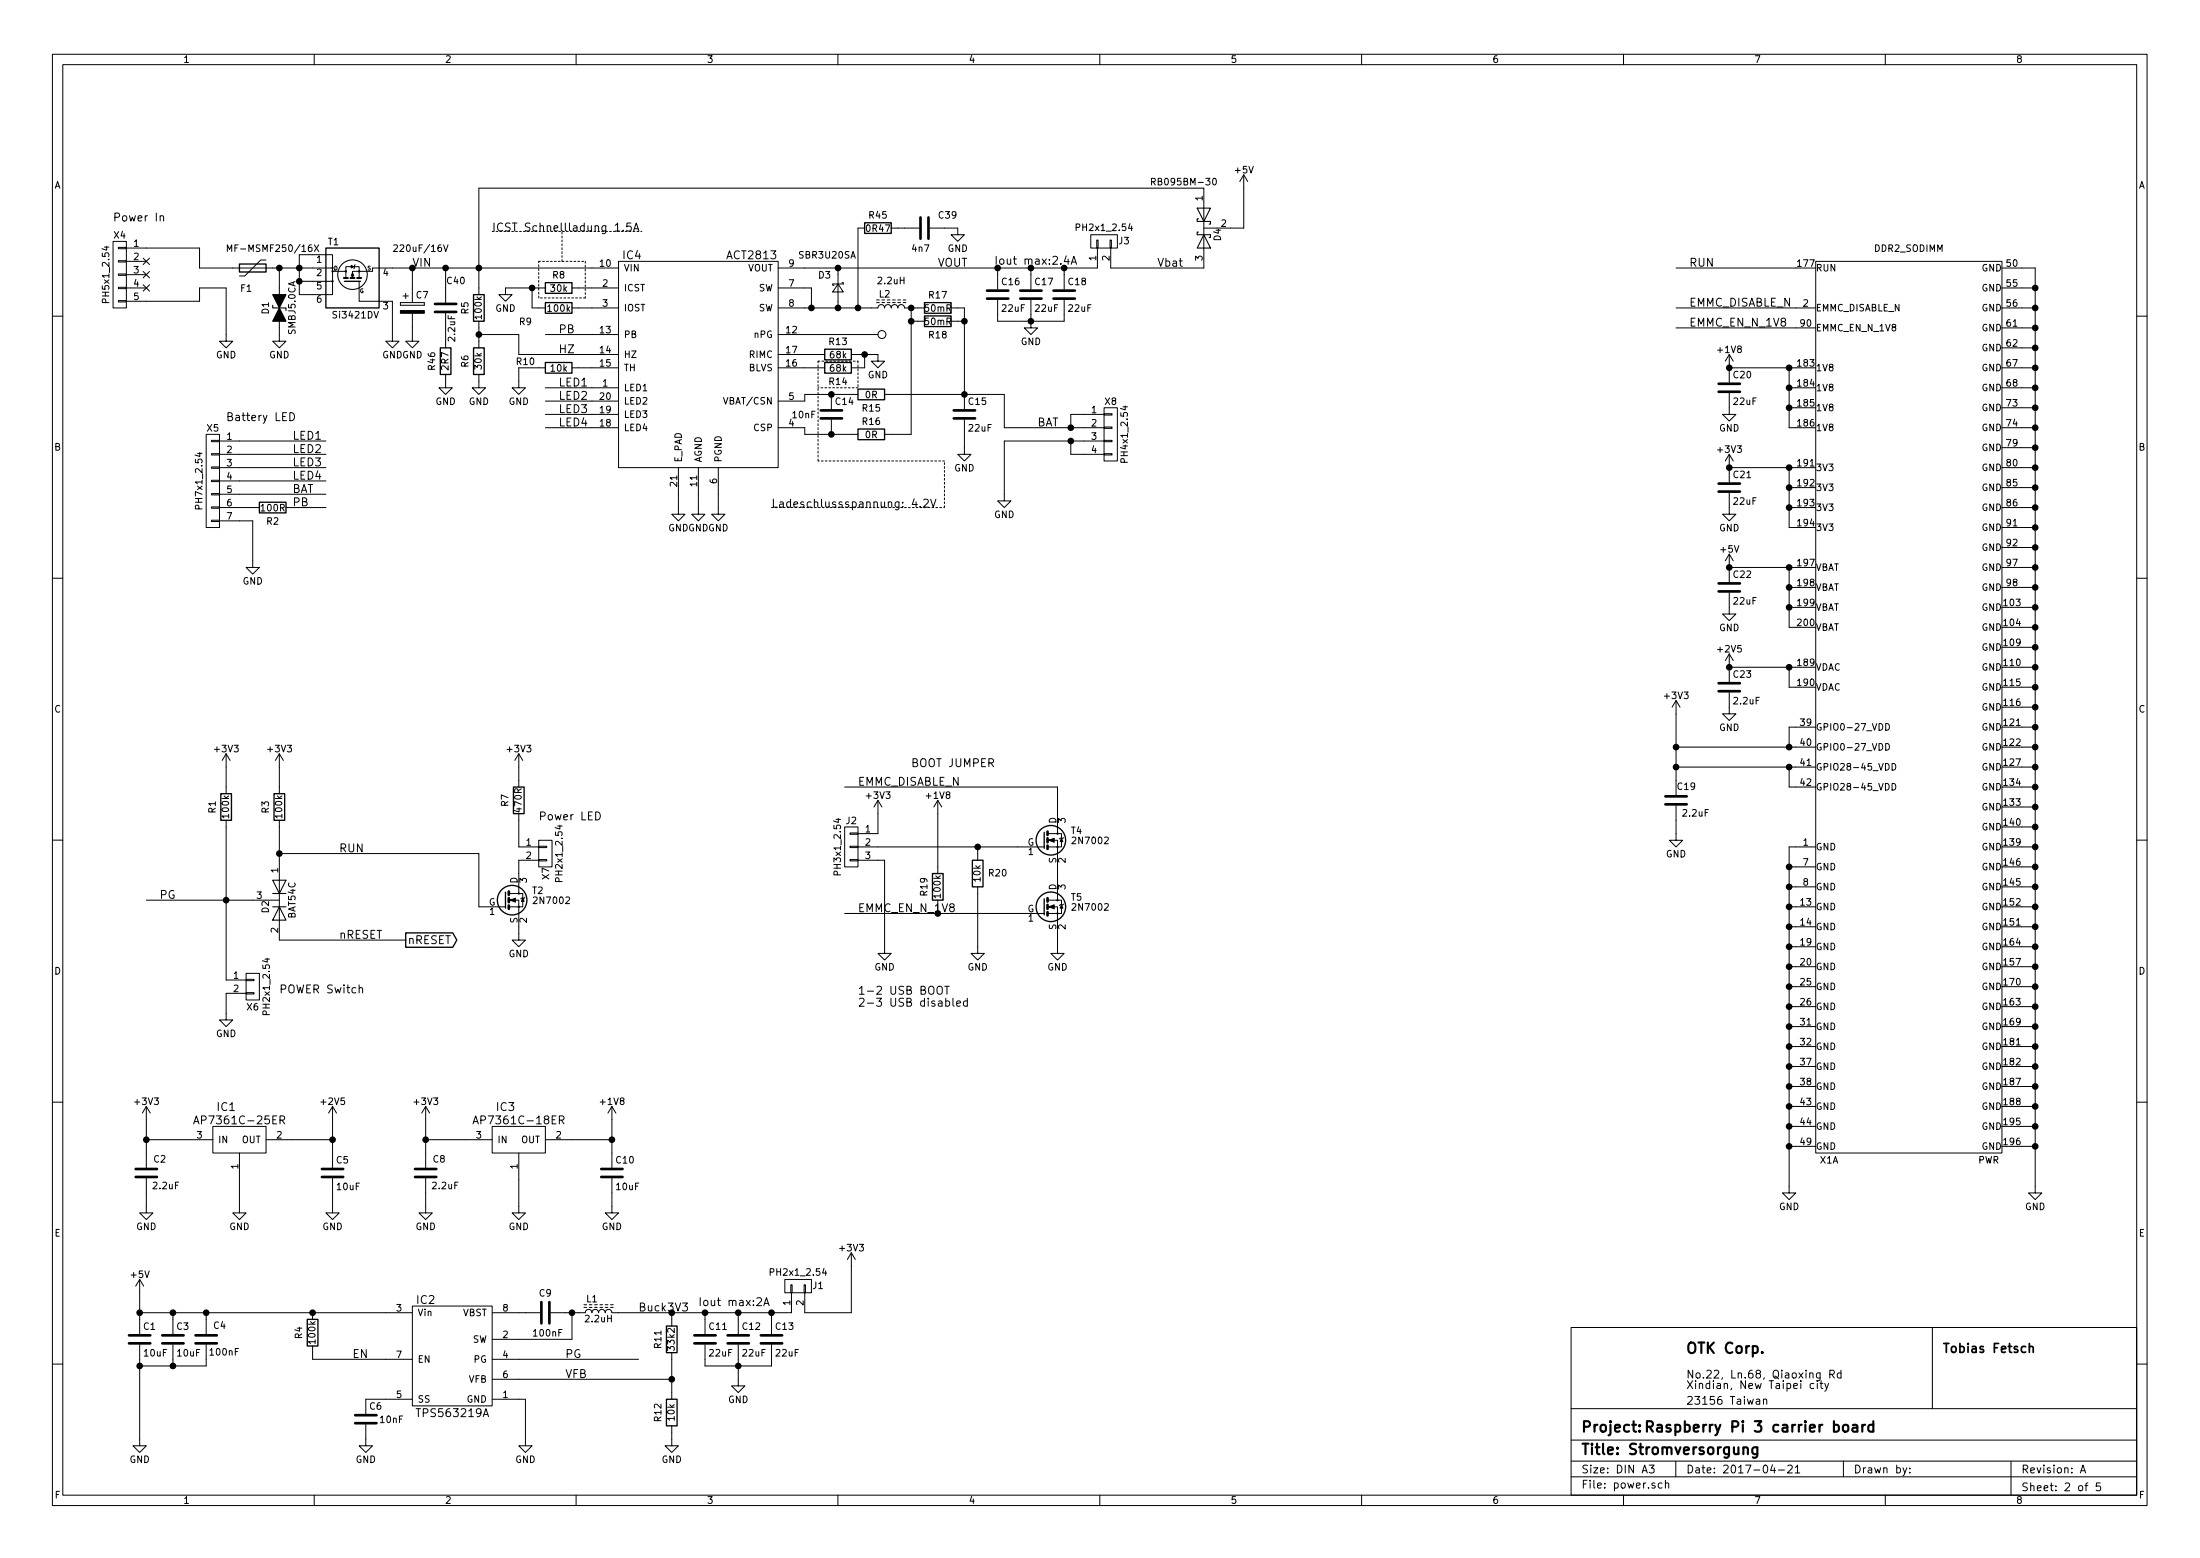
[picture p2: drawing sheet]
<svg xmlns="http://www.w3.org/2000/svg" width="297mm" height="210mm" viewBox="0 0 297 210" stroke-linecap="round" stroke-linejoin="round" font-family="sans-serif">
<g fill="none" stroke="#000" stroke-width=".14">
<path d="M7.1 7.3h282.8v195.9h-282.8zM8.5 8.7h280v193.1h-280zM42.4 7.3v1.4M77.8 7.3v1.4M113.1 7.3v1.4M148.5 7.3v1.4M183.8 7.3v1.4M219.2 7.3v1.4M254.5 7.3v1.4M14.4 33.2v.6l-.6-.2M15.3 32.6h1.8v9h-1.8zM16 38.8h1.1v.2h-1.1z"/>
<path d="M16 37h1.1v.2h-1.1zM16 35.2h1.1v.2h-1.1zM16 33.4h1.1v.2h-1.1zM17.1 33.5h9.8v2.7h18M17.1 38.9h2.7M17.1 35.3h2.7M17.1 37.1h2.7M19.3 34.8l.9 .9M19.3 36.6l.9 .9M19.3 38.4l.9 .9M20.2 34.8l-.9 .9M20.2 36.6l-.9 .9"/>
<path d="M20.2 38.4l-.9 .9M21.6 29.2h.1a.25 .25 0 0 1 .4 .1v.5M21.6 29.1v.7M30.7 33.9v-.9l.3 .7 .3-.7v.9M35.9 35.1h-.7l-2.2 2.1h-.7M37.7 36.2v9.8h.9l-.9 .9-.9-.9h.9M40.4 34.4v5.4h4.5v-5.4h-2.7M40.4 38h4.5M42.4 33l.6 .9M43 33l-.6 .9M44.9 36.6h1.8M46.7 37.5v-1.5h1.8v1.5"/>
<path d="M48 35.7l-.2 .6M48.5 38v2.7h4.5v5.3h.9l-.9 .9-.9-.9h.9M50.3 36.6h-2.7v.9M50.3 36.2h33.2M53.2 33.1l.3-.1 .2 .3-.6 .6h.6M54.4 39.9h.7M54.8 39.6v.7M55.7 36.2v4.6M59.9 33l.3 .9 .3-.9M60.2 36.2v4.6M71.8 38.9v2.7h1.8M73.6 38.9h-5.4v.9h.9l-.9 .9-.8-.9h.8"/>
<path d="M77.2 38.9h6.3M83.5 35.3h21.6v27.8h-21.6zM84.1 31.1v.1M85.2 30.1h-.5l-.1 .5 .2-.1 .3 .1 .1 .1v.3l-.2 .2-.4-.1M85.5 31.2l.4-1.1 .4 1.1M85.6 30.9h.6M105.1 38.9h4.5v2.7M113.1 38.3l.8 1.1h-1.5zM113.1 36.2v5.4M113.7 38.1h.2v.2h-1.5v.2h.2M116.7 30.8h-.9v10.8M120.3 30.8h3.8"/>
<path d="M125.5 30.8h3.8v.9h.9l-.9 .9-.9-.9h.9M134.7 36.2v2.8M139.2 36.2v2.8M143.7 36.2v2.8M144 34.5l-.3 .8h.7M144.2 34.9v.8M144.6 35.7l.4-1.1 .4 1.1M144.7 35.4h.5M147.3 31.7h3.6v1.8h-3.6zM148.1 32.4h.2v1.1h-.2zM148.2 33.5v2.7h-43.1M149.9 32.4h.2v1.1h-.2z"/>
<path d="M150 33.5v2.7h12.5v-10.8h-97.8v14.4M152.6 30.2l-.2 .6h.5M155.5 24.5h.4v-.4h-.4v.9M161.6 28.1h1.8l-.9 1.8zM161.8 29.5h-.2v.4h1.8v.3h-.1M161.8 31.3h-.2v.4h1.8v.3h-.1M162.5 31.7l.9 1.8h-1.8zM163.8 24.1h.1a.48 .48 0 0 1 .3 .4 .48 .48 0 0 1-.3 .5l-.2-.4zM167.9 23.6v7.2h-5.4M167.9 23.6l-.5 .9M167.9 23.6l.6 .9M226.3 36.2h18.9"/>
<path d="M245.2 35.3h25.1v120.3h-25.1zM270.3 36.2h4.5v124.8h.9l-.9 .9-.9-.9h.9M270.3 38.9h4.5M7.1 42.7h1.4M16 40.6h1.1v.1h-1.1zM17.1 40.7h9.8v-1.8h3.6v7.1h.9l-.9 .9-.9-.9h.9M27.8 58.6h1.8v12.6h-1.8zM28.6 59.4h1v.2h-1zM29.6 59.5h14.4M36.8 41.2v.4h1.8v.3M39.1 55.7a.55 .55 0 0 1 .7 .5 .55 .55 0 0 1-.7 .6zM54.1 40.8v.4z"/>
<path d="M54.1 41.2h3.2zM54.1 40.8h3.2zM55.7 42.3v3.7h.9l-.9 .9-.9-.9h.9M57.3 40.8v.4zM60.2 50.5v1.8h.9l-.9 .9-.9-.9h.9M60.2 42.3v2M60.2 46v.9M64.7 50.5v1.8h.9l-.9 .9-.9-.9h.9M64.7 45.1h5.3v2.7h13.5M64.7 43.4v3.5M73.6 49.6h-3.6v2.7h.9l-.9 .9-.9-.9h.9M73.6 57.7h9.9"/>
<path d="M73.6 52.3h9.9M73.6 54.1h9.9M73.6 45.1h9.9M73.6 55.9h9.9M77.2 41.6h6.3M77.2 49.6h6.3M105.1 41.6h13.4a.45 .45 0 0 1 .5-.5 .45 .45 0 0 1 .4 .5 .45 .45 0 0 1 .5-.5 .45 .45 0 0 1 .4 .5 .45 .45 0 0 1 .5-.5 .45 .45 0 0 1 .4 .5 .45 .45 0 0 1 .5-.5 .45 .45 0 0 1 .4 .5h2.7M105.1 57.7h3.6v.9h7.1M105.1 49.6h6.3M105.1 45.1h13.4M105.1 47.8h6.3M112.3 53.2v2"/>
<path d="M112.3 56.6v2M114.9 47.8h3.6v.9h.9l-.9 .9-.9-.9h.9M115.8 53.2h-7.1v.9h-3.6M116.7 47.8v1.8h-1.8M118.4 40.8h.3M118.4 40.5h.3M119.1 40.8h.3M119.4 53.2h16.2v4.5h13.5M119.8 40.8h.4M120.5 40.8h.4M120.5 40.5h.4M121.2 40.8h.4"/>
<path d="M121.2 40.5h.4M121.9 40.8h.4M121.9 40.5h.4M123 43.4h1.8M123 41.6v17h-3.6M128.4 41.6h1.8v13.6M128.4 43.4h1.8M130.2 56.6v4.7h.9l-.9 .9-.9-.9h.9M134.7 40.5v2.9h9v-2.9M139.2 40.5v3.8h.9l-.9 .8-.9-.8h.9M144.6 59.5v1.8h4.5M149.1 59.4h1v.2h-1z"/>
<path d="M149.1 57.6h1v.2h-1zM149.1 55.8h1v.2h-1zM149.1 55h1.8v7.2h-1.8zM149.1 59.5h-13.5v8.1h.9l-.9 .9-.9-.9h.9M149.1 55.9h-4.5v1.8M151.9 54.8v.5l-.6-.2M226.3 41.6h18.9M226.3 44.3h18.9M233.5 53.1v2.8h.9l-.9 .9-.9-.9h.9M233.5 49.6h11.7M233.5 47.8v3.8M233.5 47.8l-.6 .9"/>
<path d="M233.5 47.8l.5 .9M241.6 55h3.6M241.6 49.6v8.1h3.6M241.6 52.3h3.6M270.3 41.6h4.5M270.3 44.3h4.5M270.3 46.9h4.5M270.3 55h4.5M270.3 57.7h4.5M270.3 49.6h4.5M270.3 52.3h4.5M288.5 42.7h1.4"/>
<path d="M7.1 78h1.4M27 61.1v.5l-.7-.2M28.6 70.2h1v.2h-1zM28.6 68.4h1v.2h-1zM28.6 66.6h1v.2h-1zM28.6 64.8h1v.2h-1zM28.6 63h1v.2h-1zM28.6 61.2h1v.2h-1zM29.6 70.3h4.5v6.3h.9l-.9 .9-.9-.9h.9M29.6 63.1h14.4M29.6 68.5h5.4M29.6 61.3h14.4"/>
<path d="M29.6 64.9h14.4M29.6 66.7h14.4M38.6 68.5h5.4M91.6 63.1v6.3h.9l-.9 .9-.9-.9h.9M94.3 63.1v6.3h.9l-.9 .9-.9-.9h.9M97 63.1v6.3h.9l-.9 .9-.9-.9h.9M123.4 67.3l-.2 .8h.7M123.7 67.7v.7M124.2 68.3v.1M124.7 67.5l.4-.1 .2 .1v.2l-.6 .7h.6M125.6 67.4l.4 1 .4-1M149.1 61.2h1v.2h-1z"/>
<path d="M233.5 66.5v2.9h.9l-.9 .9-.9-.9h.9M233.5 80v2.9h.9l-.9 .9-.9-.9h.9M233.5 63.1h11.7M233.5 76.6h11.7M233.5 61.3v3.8M233.5 74.8v3.8M233.5 61.3l-.6 .9M233.5 61.3l.5 .9M233.5 74.8l-.6 .9M233.5 74.8l.5 .9M241.6 63.1v8.1h3.6M241.6 65.8h3.6"/>
<path d="M241.6 68.5h3.6M241.6 79.3h3.6M241.6 76.6v8.1h3.6M270.3 63.1h4.5M270.3 71.2h4.5M270.3 73.9h4.5M270.3 65.8h4.5M270.3 68.5h4.5M270.3 76.6h4.5M270.3 79.3h4.5M270.3 60.4h4.5M288.5 78h1.4"/>
<path d="M226.3 94.5l-.5 .9M226.3 94.5v12.8M226.3 94.5l.5 .9M233.5 93.5v2.8h.9l-.9 .9-.9-.9h.9M233.5 90h11.7M233.5 88.3l-.6 .9M233.5 88.3v3.7M233.5 88.3l.5 .9M241.6 90v2.7h3.6M241.6 82h3.6M245.2 98.1h-3.6v2.7M254.6 97.6a.45 .45 0 0 1 .5 .5 .45 .45 0 0 1-.5 .4z"/>
<path d="M270.3 98.1h4.5M270.3 84.7h4.5M270.3 90h4.5M270.3 92.7h4.5M270.3 82h4.5M270.3 95.4h4.5M270.3 87.4h4.5M7.1 113.4h1.4M30.5 110.7v21.6h2.7M30.5 101.7v5.4M30.5 101.7l-.5 .9M30.5 101.7l.6 .9"/>
<path d="M36.8 118.8h1.8l-.9 1.8zM37.7 115.2h27v7.2h3.5M37.7 101.7v5.4M37.7 110.7v16.2h17.1M37.7 101.7l-.5 .9M37.7 101.7l.6 .9M70 109.8v4.5h2.7M70 101.7v4.5M70 101.7l-.5 .9M70 101.7l.6 .9M72.7 116h1.1v.2h-1.1zM72.7 114.2h1.1v.2h-1.1z"/>
<path d="M72.7 113.4h1.8v3.6h-1.8zM72.7 116.1h-2.7v4.5h-1.2M75.6 111.3v.6l-.7-.2M80.4 109.6a.55 .55 0 0 1 .7 .5 .55 .55 0 0 1-.7 .5zM113.2 110.5v.5l-.7-.2M114 106.2h28.8v6.3h-1.3M114 111.6h1.8v5.4h-1.8zM114.8 116h1v.2h-1zM114.8 114.2h1v.2h-1zM114.8 112.4h1v.2h-1zM115.8 116.1h3.6v12.6h.9l-.9 .9-.9-.9h.9M115.8 114.3h25.2"/>
<path d="M118.5 108v4.5h-2.7M118.5 108l-.5 .9M118.5 108l.6 .9M126.6 108v9.9M126.6 108l-.5 .9M126.6 108l.6 .9M132 119.7v9h.9l-.9 .9-.9-.9h.9M132 114.3v1.8M141.5 114.3h1.3v7.2h-1.3M142.8 112.5h.5v1.8h-.5v-.9h-1.3M143.6 113l-.5 .2M226.3 108.7v4.7h.9l-.9 .9-.9-.9h.9"/>
<path d="M226.3 100.8h18.9M226.3 103.5h18.9M241.6 117h3.6M241.6 119.7h3.6M241.6 103.5v2.7h3.6M245.2 114.3h-3.6v46.7h.9l-.9 .9-.9-.9h.9M254.6 100.3a.45 .45 0 0 1 .5 .5 .45 .45 0 0 1-.5 .4zM255.5 103a.45 .45 0 0 1 .5 .5 .45 .45 0 0 1-.5 .4zM255.5 105.7a.45 .45 0 0 1 .5 .5 .45 .45 0 0 1-.5 .4zM270.3 114.3h4.5M270.3 117h4.5M270.3 119.7h4.5"/>
<path d="M270.3 100.8h4.5M270.3 103.5h4.5M270.3 106.2h4.5M270.3 111.6h4.5M270.3 108.9h4.5M288.5 113.4h1.4M19.8 121.5h17.9M33.2 134h1.1v.1h-1.1zM33.2 132.2h1.1v.1h-1.1zM33.2 131.4h1.8v3.5h-1.8zM33.2 134.1h-2.7v3.5h.9l-.9 .9-.9-.9h.9M36.1 129.3v.5l-.7-.1"/>
<path d="M36.8 120.6h1.8M36.8 122.4h1.8M37.7 122.4l.9 1.8h-1.8zM48.5 133.4v-.1a.25 .25 0 0 1 .5 .1v.6M68.8 122.4h1.2v4.5h.9l-.9 .9-.9-.9h.9M70 120.6h.6v1.8h-.6v-.9h-1.2M70.9 121.1l-.6 .2M114 123.3h27M126.7 133.2a.35 .35 0 0 1 .3-.1 .35 .35 0 0 1 .2 .4v.5a.38 .38 0 0 1-.4 .2 .38 .38 0 0 1-.3-.4v-.3zM127.6 133.1h.6M127.7 135.1h.3l.2 .2v.3l-.1 .1h-.4M127.9 133.1v1.1"/>
<path d="M128.7 134.7v.9l.1 .2M129.2 135.4l.5-.1-.1-.2h-.3l-.1 .1v.5h.4M130.6 135.1h-.3l-.2 .2v.3l.1 .1h.4M130.6 134.7v1.1M141.5 123.3h1.3v5.4h.9l-.9 .9-.9-.9h.9M142.8 121.5h.5v1.8h-.5v-.9h-1.3M143.6 122l-.5 .2M241.6 130.5h3.6M241.6 138.5h3.6M241.6 122.4h3.6M241.6 125.1h3.6M241.6 133.2h3.6"/>
<path d="M241.6 135.8h3.6M241.6 127.8h3.6M270.3 130.5h4.5M270.3 138.5h4.5M270.3 122.4h4.5M270.3 125.1h4.5M270.3 133.2h4.5M270.3 135.8h4.5M270.3 127.8h4.5M7.1 148.7h1.4M19.8 159v4.7h.9l-.9 .9-.9-.9h.9M19.8 149.3v8.3"/>
<path d="M19.8 149.3l-.6 .9M19.8 149.3l.5 .9M19.8 153.8h8.9M26.1 151.7l.4-1.1 .4 1.1M26.2 151.4h.6M28.7 152h7.2v3.6h-7.2zM32.3 155.6v8.1h.9l-.9 .9-.9-.9h.9M35.9 153.8h9M37.8 151.2l.5-.1 .1-.1v-.3l-.2-.1h-.4v1.1M38.1 151.2l.3 .5M44.9 159v4.7h.9l-.9 .9-.9-.9h.9M44.9 149.3l-.5 .9"/>
<path d="M44.9 149.3v8.3M44.9 149.3l.5 .9M57.5 159v4.7h.9l-.9 .9-.9-.9h.9M57.5 153.8h9M57.5 149.3v8.3M57.5 149.3l-.6 .9M57.5 149.3l.5 .9M63.9 151.7l.3-1.1 .4 1.1M64 151.4h.5M66.5 152h7.1v3.6h-7.1zM70 155.6v8.1h.9l-.9 .9-.9-.9h.9M73.6 153.8h9"/>
<path d="M75.5 151.2l.5-.1 .2-.1-.1-.3-.2-.1h-.4v1.1M75.8 151.2l.4 .5M82.6 159v4.7h.9l-.9 .9-.9-.9h.9M82.6 149.3v8.3M82.6 149.3l-.5 .9M82.6 149.3l.6 .9M241.6 141.2h3.6M241.6 149.3h3.6M241.6 152h3.6M241.6 143.9h3.6M241.6 146.6h3.6M241.6 154.7h3.6"/>
<path d="M270.3 141.2h4.5M270.3 149.3h4.5M270.3 152h4.5M270.3 143.9h4.5M270.3 146.6h4.5M270.3 154.7h4.5M288.5 148.7h1.4M18.9 177.2h36.8M18.9 172.7v7.3M18.9 172.7l-.6 .9M18.9 172.7l.5 .9M23.3 177.2v2.8"/>
<path d="M27.8 177.2v2.8M42.2 177.2v.9M55.7 176.3h10.8v13.4h-10.8zM66.5 177.2h6.4M77.2 177.2v3.5h-10.7M78.8 176.4h.4M78.8 176.1h.4M79.6 176.4h.3M80.3 176.4h.3M81 176.4h.4M81 176.1h.4M81.7 176.4h.4"/>
<path d="M81.7 176.1h.4M82.4 176.4h.4M82.4 176.1h.4M90.7 177.2v1.8M92.2 175.8h.6l-.3 .5h.2l.1 .2v.3l-.2 .1h-.3l-.1-.1M95.2 177.2v2.8M99.7 177.2v2.8M102.2 175.2l.4-.1 .2 .1v.2l-.6 .8h.6M103.1 176.2l.4-1.1 .3 1.1M103.2 175.9h.5M104.2 177.2v2.8M106 172.7h3.6v1.8h-3.6z"/>
<path d="M106.8 173.4h.2v1.1h-.2zM106.9 174.5v2.7h-24.3a.45 .45 0 0 0-.4-.5 .45 .45 0 0 0-.5 .5 .45 .45 0 0 0-.4-.5 .45 .45 0 0 0-.5 .5 .45 .45 0 0 0-.4-.5 .45 .45 0 0 0-.5 .5 .45 .45 0 0 0-.4-.5 .45 .45 0 0 0-.5 .5h-4.6M108.6 173.4h.1v1.1h-.1zM111.3 171.2l-.2 .6h.5M114.9 169.1v8.1h-6.2v-2.7M114.9 169.1l-.5 .9M114.9 169.1l.6 .9M212.1 179.1h76.4v22.7h-76.4zM260.9 179.1v11M7.1 184.1h1.4M18.9 181.5v13.6h.9l-.9 .9-.9-.9h.9M23.3 181.5v2.8"/>
<path d="M27.8 181.5v2.8h-8.9M42.2 181.6v1.8h13.5M49.4 192.2v2.9h.9l-.9 .9-.9-.9h.9M55.7 188.8h-6.3v2M66.5 188.8h4.4v6.3h.9l-.9 .9-.9-.9h.9M66.5 183.4h19.7M66.5 186.1h24.2M90.7 192.4v2.7h.9l-.9 .9-.9-.9h.9M90.7 182.5v6.3M95.2 181.5v2.8h9v-2.8M99.7 181.5v5.5h.9l-.9 .9-.9-.9h.9M212.1 199.3h76.4"/>
<path d="M212.1 197.2h76.4M212.1 194.3h76.4M212.1 190.1h76.4M222.7 197.7h.6l-.3 .4 .3 .1v.5l-.2 .1-.4-.1M224.9 199.8v1M226.3 197.2v2.1M237.1 188.9h.5v.6M237.6 189.1h-.3l-.2 .2 .2 .2h.3M238.1 188.9l.1-.1 .3 .1v.6M238.1 188.8v.7M239.3 197.7l-.2 .7h.6M239.6 198.1v.7"/>
<path d="M240.1 198.4h.8M241.4 197.8l.4-.1 .2 .3-.7 .8h.7M242.4 198l.3-.3v1.1M242.4 198.8h.6M244.9 186.7h-.3l-.2 .2 .1 .4 .1 .1 .3-.1M245.4 186.7v.7M245.7 186.7h.4M245.7 185.3v.9l-.1 .1h-.3M245.7 185.3h-.3l-.2 .2 .1 .4 .1 .1 .3-.1M245.9 186.3v.9l.2 .2M246.4 186.7l.2 .7M246.9 186.7l-.4 .9-.1 .2"/>
<path d="M247.1 185.5l.5-.1 .1-.1-.1-.3-.1-.1h-.4v1.1M247.3 185.5l.4 .5M248.6 185.3h-.3l-.2 .2v.4l.2 .1 .3-.1M248.6 184.9v1.1M248.9 197.2v2.1M257.5 198.1l-.4 .9-.2 .1M257.9 198.7v.1M257.9 198.1v.1M271.5 197.2v4.6M280.9 198.8l.3-1.1 .4 1.1M281 198.5h.5M288.5 184.1h1.4"/>
<path d="M42.4 201.8v1.4M77.8 201.8v1.4M113.1 201.8v1.4M148.5 201.8v1.4M183.8 201.8v1.4M219.2 201.8v1.4M224.4 200.2l-.3-.1-.2 .2v.4l.2 .1h.3M224.9 200.2l.1-.1 .3 .1v.6M254.5 201.8v1.4M281.5 200.5h.4M281.9 200.1l-.2 .2v.9M283.6 200.1h-.5l-.1 .5 .2-.1 .3 .1 .1 .1v.4l-.2 .1-.4-.1"/>
<circle cx="44.9" cy="36.6" r=".09"/>
<circle cx="44.9" cy="38" r=".09"/>
<circle cx="44.9" cy="36.2" r=".09"/>
<circle cx="46.7" cy="36.6" r=".09"/>
<circle cx="47.6" cy="37.1" r="1.99"/>
<circle cx="48.5" cy="36.6" r=".09"/>
<circle cx="119.1" cy="45.1" r=".54"/>
<circle cx="142.8" cy="112.5" r=".09"/>
<circle cx="142.8" cy="114.3" r=".09"/>
<circle cx="70" cy="120.6" r=".09"/>
<circle cx="70" cy="122.4" r=".09"/>
<circle cx="142.8" cy="123.3" r=".09"/>
<circle cx="142.8" cy="121.5" r=".09"/>
</g>
<path d="M235.4 195.4a.36 .36 0 0 1 .6 .1v.7M237.3 195.3v1.2a.4 .4 0 0 1-.6 .2M237.3 195.4a.48 .48 0 0 0-.6 0l-.1 .2 .1 .5 .2 .1h.4M248.9 192.4a.38 .38 0 0 1 .7 .1v.4a.38 .38 0 0 1-.4 .3 .38 .38 0 0 1-.4-.3zM250.2 192.3h.5l.1 .9M250.8 192.6l-.5 .1a.28 .28 0 0 0-.2 .2 .28 .28 0 0 0 .2 .3l.5-.1M251.4 192.3v.9M251.8 192.3a.32 .32 0 0 0-.4 .2M252.9 192.3a.48 .48 0 0 0-.6 .1l-.1 .1 .1 .6 .2 .1 .4-.1M252.9 191.8v1.4" fill="none" stroke="#000" stroke-width=".29"/>
<path d="M274 181.8h.1a.29 .29 0 0 1 .4 .1v.6" fill="none" stroke="#000" stroke-width=".23"/>
<path d="M36.8 39.8h1.8l-.9 1.8zM47.4 35.8l.4 .2-.4 .2zM47.6 36.8l.2 .4h-.4zM37.7 41.6l.9 1.8h-1.8zM54.1 41.9h3.2v.4h-3.2zM141.6 113.4l.7-.3v.6zM143.3 113.1l.2 .5h-.4zM68.9 121.5l.7-.3v.5zM70.6 121.2l.2 .5h-.4zM141.6 122.4l.7-.3v.5zM143.3 122.1l.2 .5h-.4z" fill="#000" stroke="#000" stroke-width=".14"/>
<g fill="none" stroke="#000" stroke-width=".36">
<path d="M124.3 29.3v2.9M125.4 29.3v2.9M133.3 39.2h2.8M137.8 39.2h2.8M142.2 39.2h2.9M58.7 41h2.9M58.7 42.1h2.9M110.8 56.5h2.9M110.8 55.4h2.9M128.8 56.5h2.8M128.8 55.4h2.8M133.3 40.3h2.8"/>
<path d="M137.8 40.3h2.8M142.2 40.3h2.9M232 52.9h2.9M232 51.8h2.9M232 66.3h2.9M232 65.3h2.9M232 79.8h2.9M232 78.7h2.9M232 93.3h2.9M232 92.2h2.9M141.4 112.2v.5M141.4 113.1v.6"/>
<path d="M141.4 114.1v.5M224.9 107.5h2.8M224.9 108.5h2.8M68.7 120.3v.5M68.7 121.2v.5M68.7 122.2v.4M141.4 121.2v.5M141.4 122.1v.5M141.4 123.1v.4M18.3 157.8h2.9M18.3 158.8h2.9M43.5 157.8h2.8"/>
<path d="M43.5 158.8h2.8M56 157.8h2.9M56 158.8h2.9M81.2 157.8h2.9M81.2 158.8h2.9M73.1 175.7v2.9M74.2 175.7v2.9M17.4 181.3h2.9M17.4 180.2h2.9M21.9 181.3h2.9M21.9 180.2h2.9M26.4 181.3h2.9"/>
<path d="M26.4 180.2h2.9M48 192.1h2.8M48 191h2.8M93.8 181.3h2.8M93.8 180.2h2.8M98.2 181.3h2.9M98.2 180.2h2.9M102.7 181.3h2.9M102.7 180.2h2.9"/>
</g>
<g fill="none" stroke="#000" stroke-width=".18">
<path d="M32.3 35.6h3.6v1.1h-3.6zM44 33.5h7.2v8.1h-7.2zM46.5 38h2.2M63.9 39.8h1.5v3.6h-1.5zM73.6 38.1h3.6v1.5h-3.6zM116.7 30.1h3.6v1.4h-3.6zM59.4 46.9h1.5v3.6h-1.5zM63.9 46.9h1.5v3.6h-1.5zM73.6 40.8h3.6v1.5h-3.6zM73.6 48.9h3.6v1.5h-3.6zM111.4 47.1h3.5v1.5h-3.5zM111.4 48.9h3.5v1.5h-3.5z"/>
<path d="M115.8 52.5h3.6v1.4h-3.6zM115.8 57.9h3.6v1.4h-3.6zM124.8 40.8h3.6v1.5h-3.6zM124.8 42.6h3.6v1.5h-3.6zM35 67.8h3.6v1.4h-3.6zM29.8 107.1h1.5v3.6h-1.5zM37 107.1h1.4v3.6h-1.4zM69.3 106.2h1.5v3.6h-1.5zM125.9 117.9h1.4v3.6h-1.4zM131.3 116.1h1.4v3.6h-1.4zM141 112.3v2.2M54.8 125.9h6.3l.6 1-.6 .9h-6.3z"/>
<path d="M68.2 120.4v2.2M141 121.3v2.2M41.5 178.1h1.4v3.5h-1.4zM90 179h1.4v3.5h-1.4zM90 188.8h1.4v3.6h-1.4z"/>
<circle cx="141.9" cy="113.4" r="1.99"/>
<circle cx="69.1" cy="121.5" r="1.99"/>
<circle cx="141.9" cy="122.4" r="1.99"/>
</g>
<path d="M46.4 37.5h.6M47.3 37.5h.6M48.2 37.5h.6" fill="none" stroke="#000" stroke-width=".27"/>
<g fill="#000" stroke="#000" stroke-width=".18">
<circle cx="37.7" cy="36.2" r=".36"/>
<circle cx="40.4" cy="38" r=".36"/>
<circle cx="40.4" cy="36.2" r=".36"/>
<circle cx="55.7" cy="36.2" r=".36"/>
<circle cx="60.2" cy="36.2" r=".36"/>
<circle cx="64.7" cy="36.2" r=".36"/>
<circle cx="71.8" cy="38.9" r=".36"/>
<circle cx="113.1" cy="36.2" r=".36"/>
<circle cx="134.7" cy="36.2" r=".36"/>
<circle cx="139.2" cy="36.2" r=".36"/>
<circle cx="143.7" cy="36.2" r=".36"/>
<circle cx="274.8" cy="38.9" r=".36"/>
<circle cx="64.7" cy="45.1" r=".36"/>
<circle cx="109.6" cy="41.6" r=".36"/>
<circle cx="112.3" cy="58.6" r=".36"/>
<circle cx="112.3" cy="53.2" r=".36"/>
<circle cx="113.1" cy="41.6" r=".36"/>
<circle cx="115.8" cy="41.6" r=".36"/>
<circle cx="116.7" cy="47.8" r=".36"/>
<circle cx="123" cy="41.6" r=".36"/>
<circle cx="123" cy="43.4" r=".36"/>
<circle cx="130.2" cy="43.4" r=".36"/>
<circle cx="130.2" cy="53.2" r=".36"/>
<circle cx="139.2" cy="43.4" r=".36"/>
<circle cx="144.6" cy="57.7" r=".36"/>
<circle cx="144.6" cy="59.5" r=".36"/>
<circle cx="233.5" cy="49.6" r=".36"/>
<circle cx="241.6" cy="52.3" r=".36"/>
<circle cx="241.6" cy="49.6" r=".36"/>
<circle cx="241.6" cy="55" r=".36"/>
<circle cx="274.8" cy="52.3" r=".36"/>
<circle cx="274.8" cy="44.3" r=".36"/>
<circle cx="274.8" cy="57.7" r=".36"/>
<circle cx="274.8" cy="41.6" r=".36"/>
<circle cx="274.8" cy="55" r=".36"/>
<circle cx="274.8" cy="49.6" r=".36"/>
<circle cx="274.8" cy="46.9" r=".36"/>
<circle cx="233.5" cy="76.6" r=".36"/>
<circle cx="233.5" cy="63.1" r=".36"/>
<circle cx="241.6" cy="76.6" r=".36"/>
<circle cx="241.6" cy="68.5" r=".36"/>
<circle cx="241.6" cy="65.8" r=".36"/>
<circle cx="241.6" cy="79.3" r=".36"/>
<circle cx="241.6" cy="63.1" r=".36"/>
<circle cx="274.8" cy="60.4" r=".36"/>
<circle cx="274.8" cy="68.5" r=".36"/>
<circle cx="274.8" cy="76.6" r=".36"/>
<circle cx="274.8" cy="73.9" r=".36"/>
<circle cx="274.8" cy="65.8" r=".36"/>
<circle cx="274.8" cy="71.2" r=".36"/>
<circle cx="274.8" cy="79.3" r=".36"/>
<circle cx="274.8" cy="63.1" r=".36"/>
<circle cx="233.5" cy="90" r=".36"/>
<circle cx="241.6" cy="90" r=".36"/>
<circle cx="241.6" cy="82" r=".36"/>
<circle cx="274.8" cy="90" r=".36"/>
<circle cx="274.8" cy="98.1" r=".36"/>
<circle cx="274.8" cy="84.7" r=".36"/>
<circle cx="274.8" cy="92.7" r=".36"/>
<circle cx="274.8" cy="82" r=".36"/>
<circle cx="274.8" cy="95.4" r=".36"/>
<circle cx="274.8" cy="87.4" r=".36"/>
<circle cx="37.7" cy="115.2" r=".36"/>
<circle cx="132" cy="114.3" r=".36"/>
<circle cx="226.3" cy="100.8" r=".36"/>
<circle cx="226.3" cy="103.5" r=".36"/>
<circle cx="241.6" cy="100.8" r=".36"/>
<circle cx="241.6" cy="117" r=".36"/>
<circle cx="241.6" cy="119.7" r=".36"/>
<circle cx="241.6" cy="103.5" r=".36"/>
<circle cx="274.8" cy="106.2" r=".36"/>
<circle cx="274.8" cy="114.3" r=".36"/>
<circle cx="274.8" cy="100.8" r=".36"/>
<circle cx="274.8" cy="117" r=".36"/>
<circle cx="274.8" cy="108.9" r=".36"/>
<circle cx="274.8" cy="119.7" r=".36"/>
<circle cx="274.8" cy="111.6" r=".36"/>
<circle cx="274.8" cy="103.5" r=".36"/>
<circle cx="30.5" cy="121.5" r=".36"/>
<circle cx="241.6" cy="130.5" r=".36"/>
<circle cx="241.6" cy="122.4" r=".36"/>
<circle cx="241.6" cy="138.5" r=".36"/>
<circle cx="241.6" cy="135.8" r=".36"/>
<circle cx="241.6" cy="127.8" r=".36"/>
<circle cx="241.6" cy="125.1" r=".36"/>
<circle cx="241.6" cy="133.2" r=".36"/>
<circle cx="274.8" cy="138.5" r=".36"/>
<circle cx="274.8" cy="122.4" r=".36"/>
<circle cx="274.8" cy="130.5" r=".36"/>
<circle cx="274.8" cy="135.8" r=".36"/>
<circle cx="274.8" cy="127.8" r=".36"/>
<circle cx="274.8" cy="125.1" r=".36"/>
<circle cx="274.8" cy="133.2" r=".36"/>
<circle cx="19.8" cy="153.8" r=".36"/>
<circle cx="44.9" cy="153.8" r=".36"/>
<circle cx="57.5" cy="153.8" r=".36"/>
<circle cx="82.6" cy="153.8" r=".36"/>
<circle cx="241.6" cy="154.7" r=".36"/>
<circle cx="241.6" cy="146.6" r=".36"/>
<circle cx="241.6" cy="143.9" r=".36"/>
<circle cx="241.6" cy="152" r=".36"/>
<circle cx="241.6" cy="149.3" r=".36"/>
<circle cx="241.6" cy="141.2" r=".36"/>
<circle cx="274.8" cy="146.6" r=".36"/>
<circle cx="274.8" cy="154.7" r=".36"/>
<circle cx="274.8" cy="143.9" r=".36"/>
<circle cx="274.8" cy="152" r=".36"/>
<circle cx="274.8" cy="141.2" r=".36"/>
<circle cx="274.8" cy="149.3" r=".36"/>
<circle cx="18.9" cy="177.2" r=".36"/>
<circle cx="23.3" cy="177.2" r=".36"/>
<circle cx="27.8" cy="177.2" r=".36"/>
<circle cx="42.2" cy="177.2" r=".36"/>
<circle cx="77.2" cy="177.2" r=".36"/>
<circle cx="95.2" cy="177.2" r=".36"/>
<circle cx="99.7" cy="177.2" r=".36"/>
<circle cx="104.2" cy="177.2" r=".36"/>
<circle cx="18.9" cy="184.3" r=".36"/>
<circle cx="23.3" cy="184.3" r=".36"/>
<circle cx="90.7" cy="186.1" r=".36"/>
<circle cx="99.7" cy="184.3" r=".36"/>
</g>
<g fill="none" stroke="#000" stroke-width=".14" stroke-dasharray=".2 .3">
<path d="M66.5 31.2h20.2M72.7 35.3h6.3M75.9 35.3v-4.1M79 35.3v4.9M72.7 40.2v-4.9M79 40.2h-6.3M110.5 48.7h5.3M110.5 48.7v13.5M115.8 48.7v3.6M115.8 52.3h-5.3M104.2 68.5h23.3M127.5 68.5v-6.3"/>
<path d="M127.5 62.2h-17"/>
</g>
<g font-size="2">
<text x="227.7" y="182.7">OTK Corp.</text>
<text x="213.5" y="196.3">Title: Stromversorgung</text>
<text x="213.5" y="193.3">Project: Raspberry Pi 3 carrier board</text>
</g>
<text font-size="1.7" x="262.3" y="182.6">Tobias Fetsch</text>
<g font-size="1.5">
<text x="15.3" y="29.9">Power In</text>
<text x="55.7" y="36">VIN</text>
<text x="66.5" y="31.2">ICST Schnellladung 1.5A</text>
<text x="84.1" y="35">IC4</text>
<text x="98.3" y="35">ACT2813</text>
<text x="126.6" y="36">VOUT</text>
<text x="134.3" y="35.7">Iout max:2.4A</text>
<text x="156.3" y="36">Vbat</text>
<text x="228.1" y="36">RUN</text>
<text x="228.1" y="41.4">EMMC_DISABLE_N</text>
<text x="75.4" y="45">PB</text>
<text x="75.4" y="47.7">HZ</text>
<text x="228.1" y="44.1">EMMC_EN_N_1V8</text>
<text x="75.4" y="52.2">LED1</text>
<text x="75.4" y="53.9">LED2</text>
<text x="30.5" y="56.8">Battery LED</text>
<text x="39.5" y="59.3">LED1</text>
<text x="75.4" y="55.7">LED3</text>
<text x="75.4" y="57.5">LED4</text>
<text x="140.1" y="57.5">BAT</text>
<text x="39.5" y="61.1">LED2</text>
<text x="39.5" y="62.9">LED3</text>
<text x="39.5" y="64.7">LED4</text>
<text x="39.5" y="66.5">BAT</text>
<text x="39.5" y="68.3">PB</text>
<text x="104.2" y="68.5">Ladeschlussspannung: 4.2V</text>
<text x="115.8" y="106">EMMC_DISABLE_N</text>
<text x="123" y="103.5">BOOT JUMPER</text>
<text x="72.7" y="110.7">Power LED</text>
<text x="45.8" y="115">RUN</text>
<text x="21.6" y="121.3">PG</text>
<text x="115.8" y="123.1">EMMC_EN_N_1V8</text>
<text x="45.8" y="126.7">nRESET</text>
<text x="55.1" y="127.4">nRESET</text>
<text x="37.7" y="134.1">POWER Switch</text>
<text x="115.8" y="134.2">1-2 USB BOOT</text>
<text x="115.8" y="135.8">2-3 USB disabled</text>
<text x="29.4" y="149.9">IC1</text>
<text x="67.1" y="149.9">IC3</text>
<text x="27" y="151.7">AP7361C-25ER</text>
<text x="64.7" y="151.7">AP7361C-18ER</text>
<text x="56.3" y="176">IC2</text>
<text x="86.2" y="177">Buck3V3</text>
<text x="94.3" y="176.3">Iout max:2A</text>
<text x="47.6" y="183.3">EN</text>
<text x="76.3" y="183.3">PG</text>
<text x="76.3" y="186">VFB</text>
<text x="56.6" y="191.2">TPS563219A</text>
<text x="227.7" y="189.6">23156 Taiwan</text>
<text x="227.7" y="187.4">Xindian, New Taipei city</text>
<text x="227.7" y="186">No.22, Ln.68, Qiaoxing Rd</text>
<text x="213.5" y="198.8">Size: DIN A3</text>
<text x="213.5" y="200.9">File: power.sch</text>
<text x="227.7" y="198.8">Date: 2017-04-21</text>
<text x="250.3" y="198.8">Drawn by:</text>
<text x="272.9" y="198.8">Revision: A</text>
<text x="272.9" y="201.2">Sheet: 2 of 5</text>
</g>
<g font-size="1.3">
<text x="24.7" y="8.5">1</text>
<text x="60.1" y="8.5">2</text>
<text x="95.5" y="8.5">3</text>
<text x="130.8" y="8.5">4</text>
<text x="166.2" y="8.5">5</text>
<text x="201.5" y="8.5">6</text>
<text x="236.9" y="8.5">7</text>
<text x="272.2" y="8.5">8</text>
<text x="166.8" y="23.4">+5V</text>
<text x="7.3" y="25.4">A</text>
<text x="117.4" y="29.5">R45</text>
<text x="126.8" y="29.5">C39</text>
<text x="156" y="25">RB095BM-30</text>
<text x="162.4" y="27.1" transform="rotate(-90 162.4 27.1)">1</text>
<text x="288.7" y="25.4">A</text>
<text x="15.4" y="32.2">X4</text>
<text x="18.1" y="33.3">1</text>
<text x="18.1" y="35.1">2</text>
<text x="31.5" y="34">MF-MSMF250/16X</text>
<text x="42.8" y="35.5">1</text>
<text x="44.3" y="33.1">T1</text>
<text x="53.7" y="34">220uF/16V</text>
<text x="81" y="36">10</text>
<text x="106.5" y="36">9</text>
<text x="108" y="34.9">SBR3U20SA</text>
<text x="117" y="31.3">0R47</text>
<text x="123.2" y="34">4n7</text>
<text x="127.9" y="34">GND</text>
<text x="145.6" y="31.2">PH2x1_2.54</text>
<text x="148" y="35.2" transform="rotate(-90 148 35.2)">1</text>
<text x="149.8" y="35.2" transform="rotate(-90 149.8 35.2)">2</text>
<text x="151.1" y="33">J3</text>
<text x="162.4" y="35.2" transform="rotate(-90 162.4 35.2)">3</text>
<text x="164.8" y="32.5" transform="rotate(-90 164.8 32.5)">D4</text>
<text x="164.9" y="30.6">2</text>
<text x="242.8" y="36">177</text>
<text x="253.1" y="34">DDR2_SODIMM</text>
<text x="271" y="36">50</text>
<text x="14.7" y="40.5" transform="rotate(-90 14.7 40.5)">PH5x1_2.54</text>
<text x="18.1" y="36.9">3</text>
<text x="18.1" y="38.7">4</text>
<text x="18.1" y="40.5">5</text>
<text x="32.5" y="39.4">F1</text>
<text x="42.8" y="37.2">2</text>
<text x="42.8" y="39">5</text>
<text x="42.8" y="40.8">6</text>
<text x="51.7" y="41.7">3</text>
<text x="51.7" y="37.2">4</text>
<text x="56.2" y="40.3">C7</text>
<text x="60.4" y="38.3">C40</text>
<text x="74.4" y="39.4">30k</text>
<text x="74.6" y="37.6">R8</text>
<text x="81.4" y="38.7">2</text>
<text x="81.4" y="41.4">3</text>
<text x="84.2" y="39.3">ICST</text>
<text x="84.2" y="36.6">VIN</text>
<text x="100.9" y="36.6">VOUT</text>
<text x="102.3" y="39.3">SW</text>
<text x="106.5" y="38.7">7</text>
<text x="106.5" y="41.4">8</text>
<text x="110.5" y="37.6">D3</text>
<text x="118.6" y="38.3">2.2uH</text>
<text x="118.7" y="40.1">L2</text>
<text x="125.5" y="40.3">R17</text>
<text x="135.3" y="38.5">C16</text>
<text x="139.8" y="38.5">C17</text>
<text x="144.3" y="38.5">C18</text>
<text x="243.5" y="41.4">2</text>
<text x="245.2" y="36.6">RUN</text>
<text x="267.5" y="36.6">GND</text>
<text x="267.5" y="39.3">GND</text>
<text x="271" y="38.7">55</text>
<text x="271" y="41.4">56</text>
<text x="36.3" y="42.3" transform="rotate(-90 36.3 42.3)">D1</text>
<text x="39.9" y="45.1" transform="rotate(-90 39.9 45.1)">SMBJ5.0CA</text>
<text x="45.1" y="43">Si3421DV</text>
<text x="61.4" y="46" transform="rotate(-90 61.4 46)">2.2uF</text>
<text x="63.2" y="42.3" transform="rotate(-90 63.2 42.3)">R5</text>
<text x="65" y="42.9" transform="rotate(-90 65 42.9)">100k</text>
<text x="66.9" y="42.1">GND</text>
<text x="70.2" y="43.9">R9</text>
<text x="74" y="42.1">100k</text>
<text x="81" y="45">13</text>
<text x="81" y="47.7">14</text>
<text x="84.2" y="42">IOST</text>
<text x="84.2" y="45.6">PB</text>
<text x="101.8" y="45.6">nPG</text>
<text x="102.3" y="42">SW</text>
<text x="106.2" y="45">12</text>
<text x="106.2" y="47.7">17</text>
<text x="112" y="46.5">R13</text>
<text x="124.9" y="42.1">50mR</text>
<text x="124.9" y="43.9">50mR</text>
<text x="125.5" y="45.7">R18</text>
<text x="135.3" y="42.1">22uF</text>
<text x="137.8" y="46.5">GND</text>
<text x="139.8" y="42.1">22uF</text>
<text x="144.3" y="42.1">22uF</text>
<text x="232" y="47.6">+1V8</text>
<text x="243.1" y="44.1">90</text>
<text x="245.2" y="42">EMMC_DISABLE_N</text>
<text x="245.2" y="44.7">EMMC_EN_N_1V8</text>
<text x="267.5" y="44.7">GND</text>
<text x="267.5" y="47.4">GND</text>
<text x="267.5" y="42">GND</text>
<text x="271" y="44.1">61</text>
<text x="271" y="46.8">62</text>
<text x="29.1" y="48.3">GND</text>
<text x="36.3" y="48.3">GND</text>
<text x="51.6" y="48.3">GNDGND</text>
<text x="58.7" y="49.9" transform="rotate(-90 58.7 49.9)">R46</text>
<text x="60.5" y="49.9" transform="rotate(-90 60.5 49.9)">2R7</text>
<text x="63.2" y="49.5" transform="rotate(-90 63.2 49.5)">R6</text>
<text x="65" y="49.8" transform="rotate(-90 65 49.8)">30k</text>
<text x="69.8" y="49.2">R10</text>
<text x="74.4" y="50.1">10k</text>
<text x="81" y="53.9">20</text>
<text x="81" y="49.5">15</text>
<text x="81.4" y="52.2">1</text>
<text x="84.2" y="52.8">LED1</text>
<text x="84.2" y="48.3">HZ</text>
<text x="84.2" y="50.1">TH</text>
<text x="101" y="50.1">BLVS</text>
<text x="101.2" y="48.3">RIMC</text>
<text x="106.2" y="49.5">16</text>
<text x="106.5" y="53.9">5</text>
<text x="112" y="51.9">R14</text>
<text x="112.1" y="48.3">68k</text>
<text x="112.1" y="50.1">68k</text>
<text x="116.8" y="53.7">0R</text>
<text x="117.2" y="51">GND</text>
<text x="234.1" y="51">C20</text>
<text x="242.8" y="49.5">183</text>
<text x="242.8" y="52.2">184</text>
<text x="245.2" y="50.1">1V8</text>
<text x="245.2" y="52.8">1V8</text>
<text x="267.5" y="50.1">GND</text>
<text x="267.5" y="52.8">GND</text>
<text x="271" y="49.5">67</text>
<text x="271" y="52.2">68</text>
<text x="28" y="58.2">X5</text>
<text x="30.6" y="59.3">1</text>
<text x="58.8" y="54.6">GND</text>
<text x="63.3" y="54.6">GND</text>
<text x="68.7" y="54.6">GND</text>
<text x="81" y="57.5">18</text>
<text x="81" y="55.7">19</text>
<text x="84.2" y="54.6">LED2</text>
<text x="84.2" y="58.2">LED4</text>
<text x="84.2" y="56.4">LED3</text>
<text x="98" y="54.6">VBAT/CSN</text>
<text x="101.8" y="58.2">CSP</text>
<text x="106.5" y="57.5">4</text>
<text x="107.1" y="56.4">10nF</text>
<text x="112.9" y="54.6">C14</text>
<text x="116.5" y="55.5">R15</text>
<text x="116.5" y="57.3">R16</text>
<text x="116.8" y="59.1">0R</text>
<text x="130.8" y="54.6">C15</text>
<text x="130.9" y="58.2">22uF</text>
<text x="147.4" y="55.7">1</text>
<text x="147.4" y="57.5">2</text>
<text x="147.4" y="59.3">3</text>
<text x="149.2" y="54.6">X8</text>
<text x="232.1" y="58.2">GND</text>
<text x="234.1" y="54.6">22uF</text>
<text x="242.8" y="54.8">185</text>
<text x="242.8" y="57.5">186</text>
<text x="245.2" y="55.5">1V8</text>
<text x="245.2" y="58.2">1V8</text>
<text x="267.5" y="55.5">GND</text>
<text x="267.5" y="58.2">GND</text>
<text x="271" y="54.8">73</text>
<text x="271" y="57.5">74</text>
<text x="7.3" y="60.8">B</text>
<text x="30.6" y="61.1">2</text>
<text x="30.6" y="62.9">3</text>
<text x="30.6" y="64.7">4</text>
<text x="91.4" y="65.6" transform="rotate(-90 91.4 65.6)">21</text>
<text x="92" y="62.4" transform="rotate(-90 92 62.4)">E_PAD</text>
<text x="94.1" y="65.6" transform="rotate(-90 94.1 65.6)">11</text>
<text x="94.7" y="62.4" transform="rotate(-90 94.7 62.4)">AGND</text>
<text x="96.8" y="65.2" transform="rotate(-90 96.8 65.2)">6</text>
<text x="97.4" y="62.4" transform="rotate(-90 97.4 62.4)">PGND</text>
<text x="128.8" y="63.6">GND</text>
<text x="147.4" y="61.1">4</text>
<text x="152.3" y="62.1" transform="rotate(-90 152.3 62.1)">PH4x1_2.54</text>
<text x="232" y="61.1">+3V3</text>
<text x="234.1" y="64.5">C21</text>
<text x="242.8" y="62.9">191</text>
<text x="242.8" y="65.6">192</text>
<text x="245.2" y="63.6">3V3</text>
<text x="267.5" y="63.6">GND</text>
<text x="267.5" y="60.9">GND</text>
<text x="271" y="62.9">80</text>
<text x="271" y="65.6">85</text>
<text x="271" y="60.2">79</text>
<text x="288.7" y="60.8">B</text>
<text x="27.3" y="68.4" transform="rotate(-90 27.3 68.4)">PH7x1_2.54</text>
<text x="30.6" y="66.5">5</text>
<text x="30.6" y="68.3">6</text>
<text x="30.6" y="70.1">7</text>
<text x="35.3" y="69">100R</text>
<text x="36" y="70.8">R2</text>
<text x="90.2" y="71.7">GNDGNDGND</text>
<text x="134.2" y="69.9">GND</text>
<text x="232.1" y="71.7">GND</text>
<text x="234.1" y="68.1">22uF</text>
<text x="242.8" y="68.3">193</text>
<text x="242.8" y="71">194</text>
<text x="245.2" y="66.3">3V3</text>
<text x="245.2" y="68.9">3V3</text>
<text x="245.2" y="71.6">3V3</text>
<text x="267.5" y="71.6">GND</text>
<text x="267.5" y="66.3">GND</text>
<text x="267.5" y="68.9">GND</text>
<text x="271" y="71">91</text>
<text x="271" y="68.3">86</text>
<text x="232.3" y="74.6">+5V</text>
<text x="234.1" y="78">C22</text>
<text x="242.8" y="76.4">197</text>
<text x="245.2" y="77">VBAT</text>
<text x="267.5" y="74.3">GND</text>
<text x="267.5" y="77">GND</text>
<text x="271" y="73.7">92</text>
<text x="271" y="76.4">97</text>
<text x="32.7" y="78.9">GND</text>
<text x="234.1" y="81.6">22uF</text>
<text x="242.8" y="79.1">198</text>
<text x="242.8" y="81.8">199</text>
<text x="245.2" y="79.7">VBAT</text>
<text x="245.2" y="82.4">VBAT</text>
<text x="267.5" y="79.7">GND</text>
<text x="267.5" y="82.4">GND</text>
<text x="270.6" y="81.8">103</text>
<text x="271" y="79.1">98</text>
<text x="232" y="88">+2V5</text>
<text x="232.1" y="85.2">GND</text>
<text x="242.8" y="84.5">200</text>
<text x="242.8" y="89.9">189</text>
<text x="245.2" y="85.1">VBAT</text>
<text x="267.5" y="85.1">GND</text>
<text x="267.5" y="87.8">GND</text>
<text x="270.6" y="89.9">110</text>
<text x="270.6" y="84.5">104</text>
<text x="270.6" y="87.2">109</text>
<text x="224.8" y="94.3">+3V3</text>
<text x="234.1" y="91.4">C23</text>
<text x="234.2" y="95">2.2uF</text>
<text x="242.8" y="92.6">190</text>
<text x="245.2" y="93.2">VDAC</text>
<text x="245.2" y="90.5">VDAC</text>
<text x="267.5" y="90.5">GND</text>
<text x="267.5" y="93.2">GND</text>
<text x="267.5" y="95.9">GND</text>
<text x="270.6" y="92.6">115</text>
<text x="270.6" y="95.3">116</text>
<text x="7.3" y="96.2">C</text>
<text x="29.1" y="101.5">+3V3</text>
<text x="36.2" y="101.5">+3V3</text>
<text x="68.6" y="101.5">+3V3</text>
<text x="232.1" y="98.6">GND</text>
<text x="243.1" y="100.6">40</text>
<text x="243.1" y="98">39</text>
<text x="245.2" y="101.3">GPIO0-27_VDD</text>
<text x="245.2" y="98.6">GPIO0-27_VDD</text>
<text x="267.5" y="98.6">GND</text>
<text x="267.5" y="101.3">GND</text>
<text x="270.6" y="98">121</text>
<text x="270.6" y="100.6">122</text>
<text x="288.7" y="96.2">C</text>
<text x="117.1" y="107.8">+3V3</text>
<text x="125.1" y="107.8">+1V8</text>
<text x="226.5" y="106.6">C19</text>
<text x="243.1" y="103.3">41</text>
<text x="243.1" y="106">42</text>
<text x="245.2" y="104">GPIO28-45_VDD</text>
<text x="245.2" y="106.7">GPIO28-45_VDD</text>
<text x="267.5" y="106.7">GND</text>
<text x="267.5" y="104">GND</text>
<text x="270.6" y="106">134</text>
<text x="270.6" y="103.3">127</text>
<text x="29.1" y="109.7" transform="rotate(-90 29.1 109.7)">R1</text>
<text x="30.9" y="110.3" transform="rotate(-90 30.9 110.3)">100k</text>
<text x="36.3" y="109.7" transform="rotate(-90 36.3 109.7)">R3</text>
<text x="38.1" y="110.3" transform="rotate(-90 38.1 110.3)">100k</text>
<text x="68.6" y="108.8" transform="rotate(-90 68.6 108.8)">R7</text>
<text x="70.4" y="109.5" transform="rotate(-90 70.4 109.5)">470R</text>
<text x="114.3" y="111.2">J2</text>
<text x="116.8" y="112.3">1</text>
<text x="142.6" y="111.2" transform="rotate(-90 142.6 111.2)">D</text>
<text x="143.9" y="111" transform="rotate(-90 143.9 111)">3</text>
<text x="144.6" y="112.6">T4</text>
<text x="145" y="113.9">2N7002</text>
<text x="227.3" y="110.2">2.2uF</text>
<text x="267.5" y="112">GND</text>
<text x="267.5" y="109.4">GND</text>
<text x="270.6" y="111.4">140</text>
<text x="270.6" y="108.7">133</text>
<text x="37.5" y="117.8" transform="rotate(-90 37.5 117.8)">1</text>
<text x="69.9" y="119.2" transform="rotate(-90 69.9 119.2)">D</text>
<text x="71.1" y="114.1">1</text>
<text x="71.1" y="115.9">2</text>
<text x="71.1" y="119.1" transform="rotate(-90 71.1 119.1)">3</text>
<text x="74.1" y="118.6" transform="rotate(-90 74.1 118.6)">X7</text>
<text x="75.9" y="118.7" transform="rotate(-90 75.9 118.7)">PH2x1_2.54</text>
<text x="113.5" y="117.8" transform="rotate(-90 113.5 117.8)">PH3x1_2.54</text>
<text x="116.8" y="114.1">2</text>
<text x="116.8" y="115.9">3</text>
<text x="132.4" y="118.9" transform="rotate(-90 132.4 118.9)">10k</text>
<text x="133.6" y="118.3">R20</text>
<text x="138.7" y="114.1">G</text>
<text x="138.8" y="115.4">1</text>
<text x="142.6" y="116.5" transform="rotate(-90 142.6 116.5)">S</text>
<text x="143.9" y="116.4" transform="rotate(-90 143.9 116.4)">2</text>
<text x="224.9" y="115.7">GND</text>
<text x="243.5" y="114.1">1</text>
<text x="243.5" y="116.8">7</text>
<text x="243.5" y="119.5">8</text>
<text x="245.2" y="114.7">GND</text>
<text x="245.2" y="117.4">GND</text>
<text x="267.5" y="117.4">GND</text>
<text x="267.5" y="114.7">GND</text>
<text x="270.6" y="119.5">145</text>
<text x="270.6" y="116.8">146</text>
<text x="270.6" y="114.1">139</text>
<text x="34.7" y="121.3">3</text>
<text x="36.3" y="123.2" transform="rotate(-90 36.3 123.2)">D2</text>
<text x="37.5" y="125.9" transform="rotate(-90 37.5 125.9)">2</text>
<text x="39.9" y="123.9" transform="rotate(-90 39.9 123.9)">BAT54C</text>
<text x="66" y="122.2">G</text>
<text x="66.1" y="123.5">1</text>
<text x="69.9" y="124.6" transform="rotate(-90 69.9 124.6)">S</text>
<text x="71.1" y="124.5" transform="rotate(-90 71.1 124.5)">2</text>
<text x="71.9" y="120.6">T2</text>
<text x="72.3" y="122">2N7002</text>
<text x="125.2" y="120.8" transform="rotate(-90 125.2 120.8)">R19</text>
<text x="127" y="121.1" transform="rotate(-90 127 121.1)">100k</text>
<text x="138.7" y="123.1">G</text>
<text x="138.8" y="124.4">1</text>
<text x="142.6" y="125.5" transform="rotate(-90 142.6 125.5)">S</text>
<text x="142.6" y="120.1" transform="rotate(-90 142.6 120.1)">D</text>
<text x="143.9" y="125.4" transform="rotate(-90 143.9 125.4)">2</text>
<text x="143.9" y="120" transform="rotate(-90 143.9 120)">3</text>
<text x="144.6" y="121.5">T5</text>
<text x="145" y="122.9">2N7002</text>
<text x="243.1" y="122.2">13</text>
<text x="243.1" y="124.9">14</text>
<text x="245.2" y="120.1">GND</text>
<text x="245.2" y="122.8">GND</text>
<text x="245.2" y="125.5">GND</text>
<text x="267.5" y="125.5">GND</text>
<text x="267.5" y="122.8">GND</text>
<text x="267.5" y="120.1">GND</text>
<text x="270.6" y="124.9">151</text>
<text x="270.6" y="122.2">152</text>
<text x="7.3" y="131.5">D</text>
<text x="68.7" y="129.2">GND</text>
<text x="118.1" y="131">GND</text>
<text x="130.6" y="131">GND</text>
<text x="141.4" y="131">GND</text>
<text x="243.1" y="130.3">20</text>
<text x="243.1" y="127.6">19</text>
<text x="245.2" y="130.9">GND</text>
<text x="245.2" y="128.2">GND</text>
<text x="267.5" y="128.2">GND</text>
<text x="267.5" y="130.9">GND</text>
<text x="270.6" y="127.6">164</text>
<text x="270.6" y="130.3">157</text>
<text x="288.7" y="131.5">D</text>
<text x="31.5" y="132.1">1</text>
<text x="31.5" y="133.9">2</text>
<text x="33.4" y="136.3">X6</text>
<text x="36.4" y="136.6" transform="rotate(-90 36.4 136.6)">PH2x1_2.54</text>
<text x="243.1" y="133">25</text>
<text x="243.1" y="135.7">26</text>
<text x="245.2" y="133.6">GND</text>
<text x="245.2" y="136.3">GND</text>
<text x="267.5" y="133.6">GND</text>
<text x="267.5" y="136.3">GND</text>
<text x="270.6" y="133">170</text>
<text x="270.6" y="135.7">163</text>
<text x="29.1" y="139.9">GND</text>
<text x="243.1" y="138.4">31</text>
<text x="243.1" y="141.1">32</text>
<text x="243.1" y="143.7">37</text>
<text x="245.2" y="139">GND</text>
<text x="245.2" y="141.7">GND</text>
<text x="267.5" y="141.7">GND</text>
<text x="267.5" y="139">GND</text>
<text x="270.6" y="141.1">181</text>
<text x="270.6" y="143.7">182</text>
<text x="270.6" y="138.4">169</text>
<text x="18.3" y="149.1">+3V3</text>
<text x="43.4" y="149.1">+2V5</text>
<text x="56" y="149.1">+3V3</text>
<text x="81.1" y="149.1">+1V8</text>
<text x="243.1" y="149.1">43</text>
<text x="243.1" y="146.4">38</text>
<text x="245.2" y="149.8">GND</text>
<text x="245.2" y="144.4">GND</text>
<text x="245.2" y="147.1">GND</text>
<text x="267.5" y="144.4">GND</text>
<text x="267.5" y="147.1">GND</text>
<text x="267.5" y="149.8">GND</text>
<text x="270.6" y="146.4">187</text>
<text x="270.6" y="149.1">188</text>
<text x="26.6" y="153.6">3</text>
<text x="29.5" y="154.3">IN</text>
<text x="32.6" y="154.3">OUT</text>
<text x="37.4" y="153.6">2</text>
<text x="64.3" y="153.6">3</text>
<text x="67.2" y="154.3">IN</text>
<text x="70.3" y="154.3">OUT</text>
<text x="75.1" y="153.6">2</text>
<text x="243.1" y="151.8">44</text>
<text x="243.1" y="154.5">49</text>
<text x="245.2" y="152.5">GND</text>
<text x="245.2" y="155.2">GND</text>
<text x="267.5" y="152.5">GND</text>
<text x="267.5" y="155.2">GND</text>
<text x="270.6" y="151.8">195</text>
<text x="270.6" y="154.5">196</text>
<text x="20.7" y="160.5">2.2uF</text>
<text x="20.8" y="156.9">C2</text>
<text x="32.1" y="157.7" transform="rotate(-90 32.1 157.7)">1</text>
<text x="45.4" y="157">C5</text>
<text x="45.5" y="160.6">10uF</text>
<text x="58.5" y="160.5">2.2uF</text>
<text x="58.5" y="156.9">C8</text>
<text x="69.9" y="157.7" transform="rotate(-90 69.9 157.7)">1</text>
<text x="83.2" y="157">C10</text>
<text x="83.3" y="160.6">10uF</text>
<text x="245.7" y="157">X1A</text>
<text x="267" y="157">PWR</text>
<text x="7.4" y="166.9">E</text>
<text x="18.4" y="166">GND</text>
<text x="30.9" y="166">GND</text>
<text x="43.5" y="166">GND</text>
<text x="56.1" y="166">GND</text>
<text x="68.7" y="166">GND</text>
<text x="81.2" y="166">GND</text>
<text x="240.2" y="163.3">GND</text>
<text x="273.4" y="163.3">GND</text>
<text x="288.8" y="166.9">E</text>
<text x="17.7" y="172.4">+5V</text>
<text x="104.3" y="172.1">PH2x1_2.54</text>
<text x="109.8" y="173.9">J1</text>
<text x="113.5" y="168.9">+3V3</text>
<text x="19.4" y="179.5">C1</text>
<text x="23.9" y="179.5">C3</text>
<text x="28.9" y="179.3">C4</text>
<text x="53.5" y="177">3</text>
<text x="56.4" y="177.6">Vin</text>
<text x="62.4" y="177.6">VBST</text>
<text x="67.9" y="177">8</text>
<text x="72.8" y="175">C9</text>
<text x="79.1" y="178.4">2.2uH</text>
<text x="79.2" y="175.7">L1</text>
<text x="95.8" y="179.5">C11</text>
<text x="100.3" y="179.5">C12</text>
<text x="104.8" y="179.5">C13</text>
<text x="106.7" y="176.1" transform="rotate(-90 106.7 176.1)">1</text>
<text x="108.5" y="176.1" transform="rotate(-90 108.5 176.1)">2</text>
<text x="19.5" y="183">10uF</text>
<text x="24" y="183">10uF</text>
<text x="28.4" y="182.9">100nF</text>
<text x="40.8" y="180.6" transform="rotate(-90 40.8 180.6)">R4</text>
<text x="42.6" y="181.2" transform="rotate(-90 42.6 181.2)">100k</text>
<text x="53.5" y="183.3">7</text>
<text x="56.4" y="183.9">EN</text>
<text x="63.7" y="181.2">SW</text>
<text x="63.9" y="183.9">PG</text>
<text x="67.9" y="180.6">2</text>
<text x="67.9" y="183.3">4</text>
<text x="67.9" y="186">6</text>
<text x="72.1" y="180.4">100nF</text>
<text x="89.3" y="181.9" transform="rotate(-90 89.3 181.9)">R11</text>
<text x="91.1" y="182.1" transform="rotate(-90 91.1 182.1)">33k2</text>
<text x="95.8" y="183">22uF</text>
<text x="100.3" y="183">22uF</text>
<text x="104.8" y="183">22uF</text>
<text x="49.9" y="190.2">C6</text>
<text x="53.5" y="188.6">5</text>
<text x="56.4" y="189.3">SS</text>
<text x="63" y="189.3">GND</text>
<text x="63.2" y="186.6">VFB</text>
<text x="67.9" y="188.6">1</text>
<text x="89.3" y="191.8" transform="rotate(-90 89.3 191.8)">R12</text>
<text x="91.1" y="191.7" transform="rotate(-90 91.1 191.7)">10k</text>
<text x="98.3" y="189.3">GND</text>
<text x="17.5" y="197.4">GND</text>
<text x="48" y="197.4">GND</text>
<text x="51.4" y="192">10nF</text>
<text x="69.6" y="197.4">GND</text>
<text x="89.3" y="197.4">GND</text>
<text x="7.4" y="202.2">F</text>
<text x="24.7" y="202.9">1</text>
<text x="60.1" y="202.9">2</text>
<text x="95.5" y="202.9">3</text>
<text x="130.8" y="202.9">4</text>
<text x="166.2" y="202.9">5</text>
<text x="201.5" y="202.9">6</text>
<text x="236.9" y="202.9">7</text>
<text x="272.2" y="202.9">8</text>
<text x="288.8" y="202.2">F</text>
</g>
<g font-size=".8">
<text x="45.1" y="36.5">D</text>
<text x="48.6" y="39.5">G</text>
<text x="49.6" y="36.5">S</text>
</g>
</svg>
